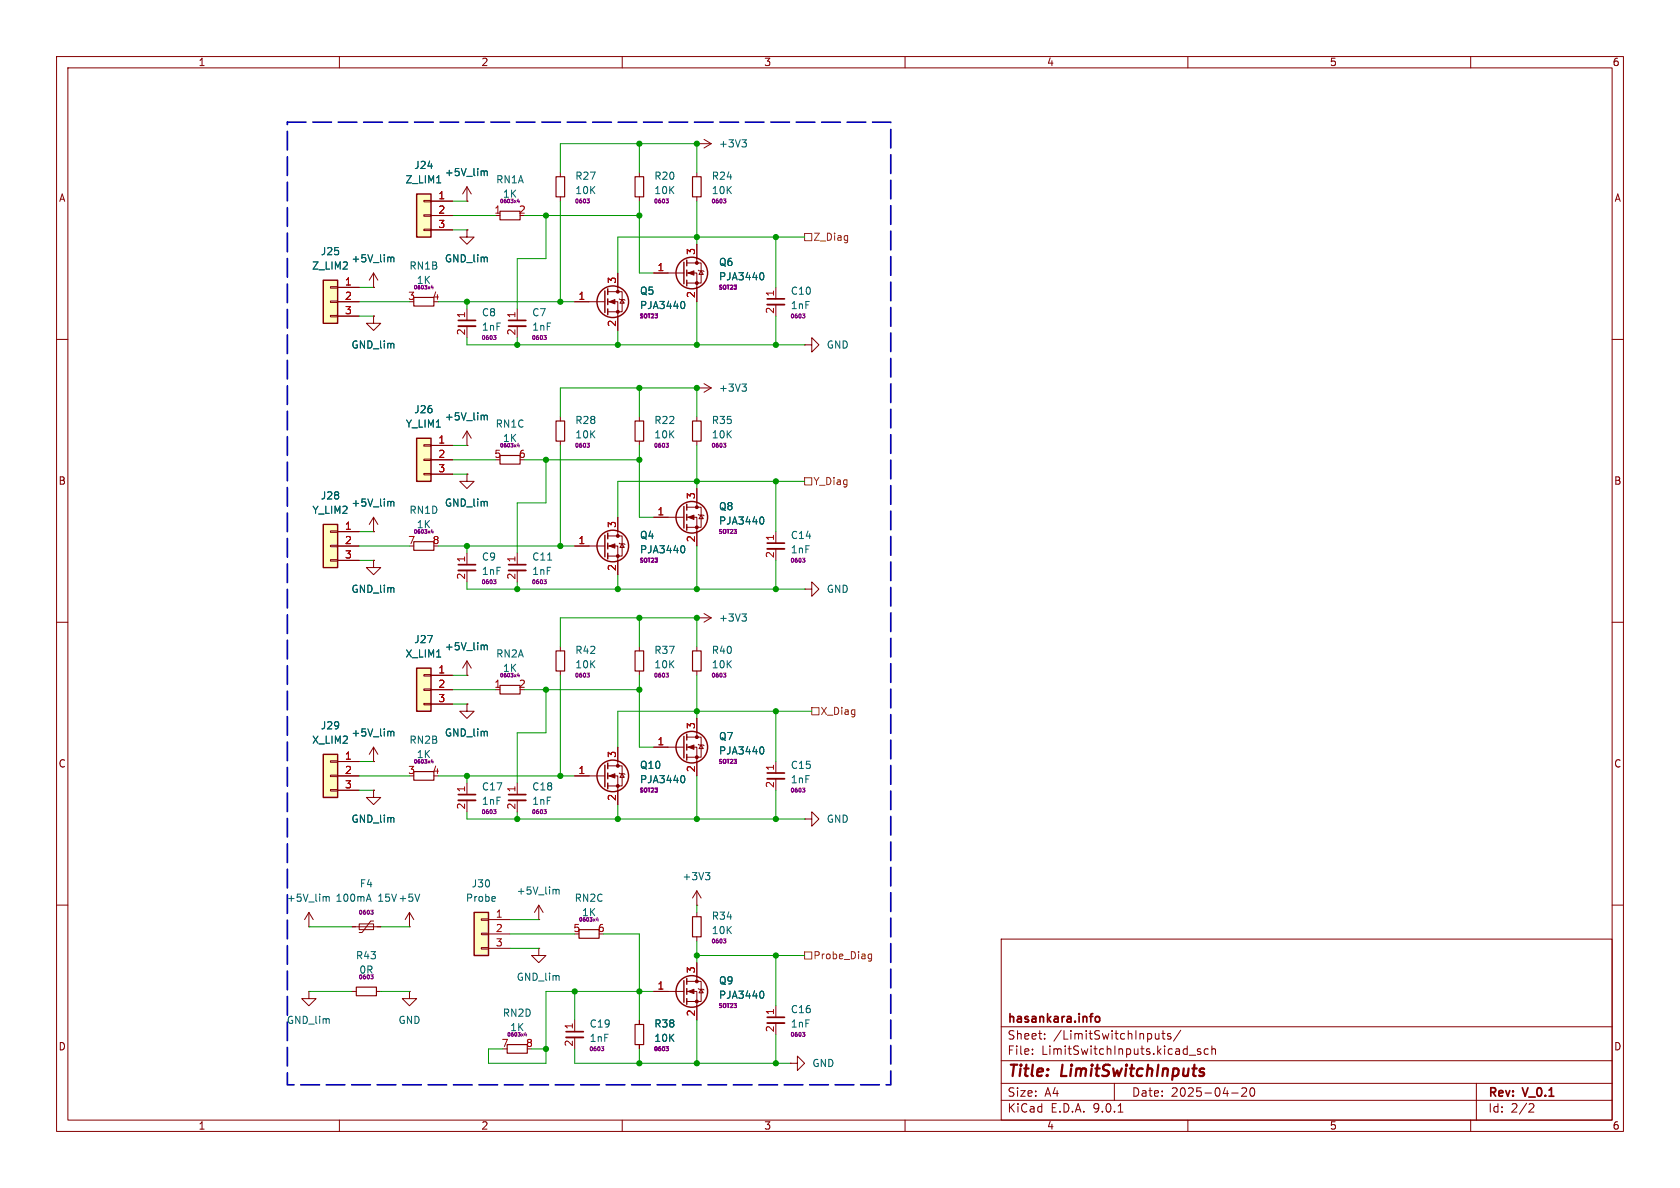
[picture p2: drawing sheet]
<svg xmlns="http://www.w3.org/2000/svg" width="297mm" height="210mm" viewBox="0 0 297 210" stroke-linecap="round" stroke-linejoin="round" font-family="sans-serif">
<g fill="none" stroke="#840000" stroke-width=".18">
<path d="M10 10h277v190h-277zM12 12h273v186h-273zM60 10v2M110 10v2M160 10v2M210 10v2M260 10v2M123.2 25.4h.1M123.2 25.4h2.5M124.5 24.6l1.2 .8M125.7 25.4l-1.2 .8M10 60h2"/>
<path d="M285 60h2M10 110h2M285 110h2M66 139.7v1.3h-1.2l1.2 1.2 1.3-1.2h-1.3M66 139.7h.1M10 160h2M177 166h108v32h-108zM285 160h2M60 198v2M110 198v2M160 198v2M177 194.5h108"/>
<path d="M177 191.5h108M177 187.5h108M177 181.5h108M182.5 186.3v.1M182.5 185.5v.1M184.7 183.6v.1M184.7 182.8v.1M197 191.5v3M197.7 196.6h.8M204.9 182.7v1M204.9 183.6l-.2 .1-.4-.1M205.4 182.7h.6"/>
<path d="M205.6 182.2v1.3l.4 .2M207 182.8l-.4-.1-.2 .2 .1 .2 .5 .2v.3h-.6M208.7 182.1l-1.2 2M210 198v2M210.2 186.5h1.2M212.2 185.5l-.3-.1-.2 .2v.2l.5 .2v.3h-.5M213.6 185.5l-.4-.1-.3 .3v.4l.1 .2h.6M214.2 185.5l.3-.1 .3 .1 .1 .9M214.2 184.9v1.5M217.7 193.2h1.2M219.5 192.4l.6-.1 .2 .1 .1 .3-.9 1.1h.9M221.1 192.4l.2-.1a.81 .81 0 0 1 .6 .6 .81 .81 0 0 1-.3 .8l-.1 .1a.81 .81 0 0 1-.4-1.4z"/>
<path d="M260 198v2M261 191.5v6.5M271.1 195.2v.5l-.9 .9h1"/>
</g>
<path d="M212.4 188.9l.5 .1M212.6 189.5l.2 .1 .1 .3-.4 .3" fill="none" stroke="#840000" stroke-width=".4"/>
<path d="M193.8 179.8l.3-.1 .3 .3v.4l-.3 .3-.3-.1-.2-.2v-.4z" fill="none" stroke="#840000" stroke-width=".3"/>
<path d="M131.2 24.7h.7l-.4 .5M131.7 25.2l.2 .2v.3l-.2 .3" fill="none" stroke="#006464" stroke-width=".18"/>
<path d="M57.1 133.4h2.6v7.6h-2.6z" fill="#ffffc2"/>
<path d="M57.1 133.4h2.6v7.6h-2.6z" fill="none" stroke="#840000" stroke-width=".25"/>
<g fill="none" stroke="#840000" stroke-width=".18">
<path d="M66 94h.1M66 91.4v2.6M66 91.4l-.7 1.3M66 91.4l.8 1.3M58.4 134.5h1.3v.2h-1.3zM58.4 137h1.3v.3h-1.3zM58.4 139.6h1.3v.2h-1.3zM59.7 134.6h3.8M59.7 137.2h3.8M59.7 139.7h3.8M66 134.6h.1M66 132.1l-.7 1.3"/>
<path d="M66 132.1l.8 1.3M66 132.1v2.5"/>
</g>
<path d="M68.9 88.6l.2 .2M69.1 88.8v.7M69.1 88.8l.2-.2 .3 .1v.8M68.9 129.3l.2 .2M69.1 129.5v.6M69.1 129.5l.2-.2h.3v.8" fill="none" stroke="#006464" stroke-width=".18"/>
<path d="M57.1 92.7h2.6v7.6h-2.6z" fill="#ffffc2"/>
<path d="M57.1 92.7h2.6v7.6h-2.6z" fill="none" stroke="#840000" stroke-width=".25"/>
<g fill="none" stroke="#840000" stroke-width=".18">
<path d="M66 50.8h.1M66 55.9v1.3h-1.2l1.2 1.2 1.3-1.2h-1.3M66 55.9h.1M66 48.3l-.7 1.2M66 48.3l.8 1.2M66 48.3v2.5M137.2 50.8v2M137.2 53.8v2.1M142.2 61h1.3v1.2l1.3-1.2-1.3-1.3v1.3M142.2 61h.1M58.4 93.9h1.3v.2h-1.3zM58.4 96.4h1.3v.2h-1.3z"/>
<path d="M58.4 98.9h1.3v.3h-1.3zM59.7 94h3.8M59.7 96.5h3.8M59.7 99.1h3.8M66 99.1v1.2h-1.2l1.2 1.3 1.3-1.3h-1.3M66 99.1h.1M137.2 94v2M137.2 97v2.1M123.2 109.2h.1M123.2 109.2h2.5M123.2 114.3v.8M123.2 118.6v.8"/>
<path d="M124.5 108.5l1.2 .7M125.7 109.2l-1.2 .8M142.2 104.1h1.3v1.3l1.3-1.3-1.3-1.2v1.2M142.2 104.1h.1M142.2 144.8h1.3v1.3l1.3-1.3-1.3-1.3v1.3M142.2 144.8h.1M54.6 163.8h.1M54.6 175.3v1.2h-1.3l1.3 1.3 1.3-1.3h-1.3M54.6 175.3h.1M54.6 161.3l-.8 1.3M54.6 161.3l.8 1.3M54.6 161.3v2.5"/>
<path d="M62.2 163.8h5.1M62.2 175.3h.8M63.5 163.3h2.5v1h-2.5zM66 162.8h-.5l-1.5 2h-.5M66.5 175.3h.8M95.2 167.6v1.3h-1.2l1.2 1.3 1.3-1.3h-1.3M95.2 167.6h.1M137.2 177.8v2M101.6 180.3v2.1M101.6 183.4v2M113 180.3v.8M113 184.7v.7"/>
<path d="M137.2 180.8v2.1M139.7 188h1.3v1.2l1.2-1.2-1.2-1.3v1.3M139.7 188h.1"/>
</g>
<path d="M68.9 45.5l.2 .1M69.1 45.6v.7M69.1 45.6l.2-.1h.3v.8M131.2 108.5h.7l-.4 .5M131.7 109l.2 .3v.3l-.2 .2M57.5 158.5l.2 .2M57.7 158.7v.6M57.7 158.7l.1-.2h.3l.1 .8M64.9 159h.6M65.2 158.1l.4 1.2" fill="none" stroke="#006464" stroke-width=".18"/>
<path d="M122.4 115.1h1.6v3.5h-1.6zM63 174.5h3.5v1.5h-3.5zM89.7 184.7h3.5v1.5h-3.5zM112.3 181.1h1.5v3.6h-1.5z" fill="none" stroke="#840000" stroke-width=".2"/>
<path d="M141.9 55.5h.4l-.2 .3h.2v.3l-.3 .1M141.9 98.7h.4l-.2 .2 .2 .1v.2l-.3 .2M127.9 119h.4l-.2 .3h.2v.3l-.3 .1M65.5 160.9h.5l-.3 .3h.2l.1 .3-.4 .1M66 172.9l-.4 .1M92.9 182.5l-.2 .5h.4M93 182.7v.5M106.3 185h.4l-.2 .3 .2 .1v.2l-.3 .1M117.7 185h.5l-.3 .3 .2 .1 .1 .2-.4 .1M141.9 182.5h.4l-.2 .3h.2v.3l-.3 .1" fill="none" stroke="#840084" stroke-width=".18"/>
<path d="M135.6 52.8h3.1M135.6 96h3.1M135.6 179.8h3.1M100.1 182.4h3" fill="none" stroke="#840000" stroke-width=".3"/>
<path d="M135.6 53.8h3.1M135.6 97h3.1M100.1 183.4h3M135.6 180.8h3.1" fill="none" stroke="#840000" stroke-width=".33"/>
<path d="M73.7 34.3h2.5v7.6h-2.5z" fill="#ffffc2"/>
<path d="M73.7 34.3h2.5v7.6h-2.5z" fill="none" stroke="#840000" stroke-width=".25"/>
<path d="M74.9 35.4h1.3v.3h-1.3zM74.9 38h1.3v.2h-1.3zM76.2 35.6h3.8M76.2 38.1h3.8M74.9 40.5h1.3v.3h-1.3zM76.2 40.6h3.8" fill="none" stroke="#840000" stroke-width=".18"/>
<path d="M77.2 32.3h.7" fill="none" stroke="#006464" stroke-width=".18"/>
<path d="M57.1 49.5h2.6v7.7h-2.6z" fill="#ffffc2"/>
<path d="M57.1 49.5h2.6v7.7h-2.6z" fill="none" stroke="#840000" stroke-width=".25"/>
<path d="M58.4 50.7h1.3v.2h-1.3zM58.4 53.2h1.3v.3h-1.3zM58.4 55.8h1.3v.2h-1.3zM59.7 50.8h3.8M59.7 53.3h3.8M59.7 55.9h3.8" fill="none" stroke="#840000" stroke-width=".18"/>
<path d="M73.7 77.5h2.5v7.6h-2.5z" fill="#ffffc2"/>
<g fill="none" stroke="#840000" stroke-width=".25">
<path d="M106.9 51.4v3.8M107.4 51.1v1M107.4 52.8v1M107.4 54.6v1M120.9 46.4v3.8M121.4 46v1M121.4 47.8v1M121.4 49.5v1M73.7 77.5h2.5v7.6h-2.5zM106.9 94.6v3.8M107.4 94.2v1.1M107.4 96v1"/>
<path d="M107.4 97.8v1M120.9 89.5v3.8M121.4 89.2v1M121.4 90.9v1M121.4 92.7v1"/>
<circle cx="108.3" cy="53.3" r="2.79"/>
<circle cx="122.3" cy="48.3" r="2.79"/>
<circle cx="108.3" cy="96.5" r="2.79"/>
<circle cx="122.3" cy="91.4" r="2.79"/>
</g>
<g fill="none" stroke="#840000" stroke-width=".18">
<path d="M82.5 35.6h.1M82.5 33v2.6M82.5 33l-.7 1.3M82.5 33l.8 1.3M99.1 30.5v.7M99.1 34.8v.8M113 30.5v.7M113 34.8v.8M123.2 30.5v.7M123.2 34.8v.8M82.5 40.6v1.3h-1.2l1.2 1.3 1.3-1.3h-1.3M82.5 40.6h.1"/>
<path d="M82.5 54.6v2M82.5 57.7v2M91.4 54.6v2M91.4 57.7v2M101.6 53.3h5.3M107.4 51.6h2.6v3.5h-2.6M107.4 53.3h1.8v5.1M109.2 48.3v3.3M109.5 52.8l.1 .2h.8l.1 .1M110 53l.4 .6h-.8zM115.6 48.3h5.3M121.4 46.5h2.6v3.5h-2.6"/>
<path d="M121.4 48.3h1.8v5M123.2 43.2v3.3M123.4 47.8l.2 .1h.7l.2 .1M124 47.9l.3 .6h-.7zM74.9 78.6h1.3v.3h-1.3zM76.2 78.7h3.8M82.5 78.7h.1M82.5 76.2v2.5M82.5 76.2l-.7 1.3M82.5 76.2l.8 1.3M99.1 73.7v.7M99.1 78v.7"/>
<path d="M113 73.7v.7M113 78v.7M123.2 68.6h.1M123.2 73.7v.7M123.2 78v.7M123.2 68.6h2.5M124.5 67.8l1.2 .8M125.7 68.6l-1.2 .7M74.9 81.2h1.3v.2h-1.3zM74.9 83.7h1.3v.2h-1.3zM76.2 81.3h3.8M76.2 83.8h3.8"/>
<path d="M82.5 83.8v1.3h-1.2l1.2 1.3 1.3-1.3h-1.3M82.5 83.8h.1M82.5 97.8v2M91.4 97.8v2M101.6 96.5h5.3M107.4 94.7h2.6v3.6h-2.6M107.4 96.5h1.8v5.1M109.2 91.4v3.3M109.5 96l.1 .1h.8l.1 .2M110 96.1l.4 .7h-.8zM115.6 91.4h5.3M121.4 89.7h2.6v3.5h-2.6"/>
<path d="M121.4 91.4h1.8v5.1M123.2 86.4v3.3M123.4 90.9l.2 .2h.7l.2 .1M124 91.1l.3 .6h-.7zM82.5 100.8v2.1M91.4 100.8v2.1M82.5 124.5v1.2h-1.2l1.2 1.3 1.3-1.3h-1.3M82.5 124.5h.1M82.5 138.4v2.1M91.4 138.4v2.1M137.2 134.6v2.1M137.2 137.7v2"/>
<path d="M82.5 141.5v2M91.4 141.5v2"/>
</g>
<path d="M81 56.6h3.1M89.9 56.6h3.1M81 99.8h3.1M89.9 99.8h3.1M135.6 136.7h3.1M81 140.5h3.1M89.9 140.5h3.1" fill="none" stroke="#840000" stroke-width=".3"/>
<path d="M81 57.7h3.1M89.9 57.7h3.1M81 100.8h3.1M89.9 100.8h3.1M135.6 137.7h3.1M81 141.5h3.1M89.9 141.5h3.1" fill="none" stroke="#840000" stroke-width=".33"/>
<g fill="none" stroke="#840084" stroke-width=".18">
<path d="M91.6 35.2l-.1 .4h.3M91.8 35.4v.4M103.8 35.2h.4l-.2 .2 .2 .1v.2l-.3 .2M117.7 35.2h.5l-.3 .2 .2 .1 .1 .2-.4 .2M127.9 35.2h.4l-.2 .2 .2 .1v.2l-.3 .2M76.4 50.4l-.2 .5h.4M76.5 50.7v.4M87.3 59.3h.4l-.2 .3h.2v.3l-.3 .1M96.1 59.3h.5l-.3 .3h.2l.1 .3-.4 .1M91.6 78.4l-.1 .4h.3M91.8 78.6v.4M103.8 78.4h.4l-.2 .2 .2 .1v.2l-.3 .2"/>
<path d="M117.7 78.4h.5l-.3 .2 .2 .1 .1 .2-.4 .2M127.9 78.4h.4l-.2 .2 .2 .1v.2l-.3 .2M76.4 93.6l-.2 .5h.4M76.5 93.8v.5M87.3 102.5h.4l-.2 .3h.2v.3l-.3 .1M91.6 119l-.1 .5h.3M91.8 119.2v.5M96.1 102.5h.5l-.3 .3h.2l.1 .3-.4 .1M141.9 139.3h.4l-.2 .3 .2 .1v.2l-.3 .1M87.3 143.1h.4l-.2 .3 .2 .1v.2l-.3 .1M96.1 143.1h.5l-.3 .3 .2 .1 .1 .2-.4 .1"/>
</g>
<path d="M88.4 37.3h3.5v1.6h-3.5zM98.3 31.2h1.5v3.6h-1.5zM112.3 31.2h1.5v3.6h-1.5zM122.4 31.2h1.6v3.6h-1.6zM73.2 52.6h3.5v1.5h-3.5zM98.3 74.4h1.5v3.6h-1.5zM112.3 74.4h1.5v3.6h-1.5zM122.4 74.4h1.6v3.6h-1.6zM73.2 95.8h3.5v1.5h-3.5zM88.4 80.5h3.5v1.5h-3.5zM88.4 121.2h3.5v1.5h-3.5z" fill="none" stroke="#840000" stroke-width=".2"/>
<g fill="none" stroke="#006464" stroke-width=".18">
<path d="M85.4 30.2l.2 .2M85.6 30.4v.7M85.6 30.4l.2-.2 .3 .1v.8M120.8 53.3a.79 .79 0 0 1 0 1.3M134.7 48.2a.79 .79 0 0 1 0 1.3M85.4 73.4l.2 .2M85.6 73.6v.6M85.6 73.6l.2-.2 .3 .1v.7M131.2 67.9h.7l-.4 .5M131.7 68.4l.2 .2v.3l-.2 .3M96.8 99h.7M120.8 96.5a.79 .79 0 0 1 0 1.2"/>
<path d="M134.7 91.4a.79 .79 0 0 1 0 1.3"/>
</g>
<g fill="#840000" stroke="#840000" stroke-width=".18">
<path d="M107.7 96.5l1-.4v.8z"/>
<path d="M121.7 91.4l1-.3v.7z"/>
<path d="M121.7 48.3l1-.4v.7z"/>
<path d="M107.7 53.3l1-.3v.7z"/>
<circle cx="109.2" cy="94.7" r=".25"/>
<circle cx="109.2" cy="98.3" r=".25"/>
<circle cx="123.2" cy="89.7" r=".25"/>
<circle cx="123.2" cy="93.2" r=".25"/>
<circle cx="123.2" cy="46.5" r=".25"/>
<circle cx="123.2" cy="50" r=".25"/>
<circle cx="109.2" cy="51.6" r=".25"/>
<circle cx="109.2" cy="55.1" r=".25"/>
</g>
<path d="M73.7 118.1h2.5v7.6h-2.5z" fill="#ffffc2"/>
<g fill="none" stroke="#840000" stroke-width=".25">
<path d="M73.7 118.1h2.5v7.6h-2.5zM120.9 173.4v3.8M121.4 173v1M121.4 174.8v1M121.4 176.5v1"/>
<circle cx="122.3" cy="175.3" r="2.79"/>
</g>
<g fill="none" stroke="#840000" stroke-width=".18">
<path d="M74.9 119.3h1.3v.2h-1.3zM76.2 119.4h3.8M82.5 119.4h.1M82.5 116.8l-.7 1.3M82.5 116.8l.8 1.3M82.5 116.8v2.6M74.9 121.8h1.3v.2h-1.3zM74.9 124.3h1.3v.3h-1.3zM76.2 121.9h3.8M76.2 124.5h3.8M115.6 175.3h5.3M121.4 173.5h2.6v3.5h-2.6"/>
<path d="M121.4 175.3h1.8v5M123.2 170.2v3.3M123.4 174.8l.2 .1h.7l.2 .1M124 174.9l.3 .6h-.7z"/>
</g>
<path d="M85.4 114l.2 .2M85.6 114.2v.7M85.6 114.2l.2-.2 .3 .1v.8M134.7 175.2a.79 .79 0 0 1 0 1.3" fill="none" stroke="#006464" stroke-width=".18"/>
<path d="M73.2 136.4h3.5v1.5h-3.5z" fill="none" stroke="#840000" stroke-width=".2"/>
<path d="M76.4 134.2l-.2 .5h.4M76.5 134.5v.4" fill="none" stroke="#840084" stroke-width=".18"/>
<g fill="#840000" stroke="#840000" stroke-width=".18">
<path d="M121.7 175.3l1-.4v.7z"/>
<circle cx="123.2" cy="173.5" r=".25"/>
<circle cx="123.2" cy="177" r=".25"/>
</g>
<path d="M83.8 161.3h2.6v7.6h-2.6z" fill="#ffffc2"/>
<g fill="none" stroke="#840000" stroke-width=".25">
<path d="M106.9 135.3v3.8M107.4 134.9v1M107.4 136.7v1M107.4 138.4v1M120.9 130.2v3.8M121.4 129.8v1M121.4 131.6v1M121.4 133.4v1M83.8 161.3h2.6v7.6h-2.6z"/>
<circle cx="108.3" cy="137.2" r="2.79"/>
<circle cx="122.3" cy="132.1" r="2.79"/>
</g>
<g fill="none" stroke="#840000" stroke-width=".18">
<path d="M76.2 35.6h3.8M76.2 38.1h3.8M82.5 35.6h.1M59.7 50.8h3.8M59.7 53.3h3.8M59.7 55.9h3.8M66 55.9h.1M66 50.8h.1M76.2 40.6h3.8M82.5 40.6h.1M101.6 53.3h2.5M109.2 48.3v2.5"/>
<path d="M109.2 55.9v2.5M115.6 48.3h2.5M123.2 43.2v2.5M123.2 50.8v2.5M76.2 78.7h3.8M82.5 78.7h.1M59.7 94h3.8M59.7 96.5h3.8M59.7 99.1h3.8M66 99.1h.1M66 94h.1M76.2 81.3h3.8"/>
<path d="M76.2 83.8h3.8M82.5 83.8h.1M101.6 96.5h2.5M109.2 91.4v2.6M109.2 99.1v2.5M115.6 91.4h2.5M123.2 86.4v2.5M123.2 94v2.5M76.2 119.4h3.8M82.5 119.4h.1M99.1 114.3v.8M99.1 118.6v.8"/>
<path d="M113 114.3v.8M113 118.6v.8M59.7 137.2h3.8M59.7 134.6h3.8M59.7 139.7h3.8M66 134.6h.1M66 139.7h.1M76.2 121.9h3.8M76.2 124.5h3.8M82.5 124.5h.1M101.6 137.2h5.3M107.4 135.4h2.6v3.5h-2.6"/>
<path d="M107.4 137.2h1.8v5M109.2 132.1v3.3M109.5 136.7l.1 .1h.8l.1 .1M110 136.8l.4 .6h-.8zM115.6 132.1h5.3M121.4 130.3h2.6v3.6h-2.6M121.4 132.1h1.8v5.1M123.2 127v3.3M123.4 131.6l.2 .1h.7l.2 .1M124 131.7l.3 .6h-.7zM123.2 157.5v2.5M123.2 157.5l-.8 1.3"/>
<path d="M123.2 157.5l.8 1.3M72.4 163.8h.1M72.4 175.3v1.2h1.3l-1.3 1.3-1.3-1.3h1.3M72.4 175.3h.1M72.4 161.3l.8 1.3M72.4 161.3l-.8 1.3M72.4 161.3v2.5M85.1 162.4h1.3v.3h-1.3zM85.1 165h1.3v.2h-1.3zM85.1 167.5h1.3v.3h-1.3zM86.4 162.6h3.8M86.4 165.1h3.8"/>
<path d="M86.4 167.6h3.8M95.2 162.6h.1M95.2 160l-.7 1.3M95.2 160l.8 1.3M95.2 160v2.6M115.6 175.3h2.5M123.2 160h.1M123.2 161.3v.8M123.2 165.6v.8M123.2 170.2v2.5M123.2 177.8v2.5M113 180.3v.8"/>
<path d="M113 184.7v.7"/>
</g>
<g fill="none" stroke="#006464" stroke-width=".18">
<path d="M77.2 32.3h.7M85.4 30.2l.2 .2M85.6 30.4v.7M85.6 30.4l.2-.2 .3 .1v.8M68.9 45.5l.2 .1M69.1 45.6v.7M69.1 45.6l.2-.1h.3v.8M120.8 53.3a.79 .79 0 0 1 0 1.3M134.7 48.2a.79 .79 0 0 1 0 1.3M85.4 73.4l.2 .2M85.6 73.6v.6M85.6 73.6l.2-.2 .3 .1v.7"/>
<path d="M68.9 88.6l.2 .2M69.1 88.8v.7M69.1 88.8l.2-.2 .3 .1v.8M120.8 96.5a.79 .79 0 0 1 0 1.2M134.7 91.4a.79 .79 0 0 1 0 1.3M85.4 114l.2 .2M85.6 114.2v.7M85.6 114.2l.2-.2 .3 .1v.8M68.9 129.3l.2 .2M69.1 129.5v.6M69.1 129.5l.2-.2h.3v.8M120.8 137.1a.79 .79 0 0 1 0 1.3"/>
<path d="M134.7 132a.79 .79 0 0 1 0 1.3M74.2 158.1l-.4 1.2M87.5 158.5l.1 .3-.6 .1M98.1 157.2l.2 .2M98.3 157.4v.7M98.3 157.4l.2-.2 .3 .1v.8M124.7 154.2h.8l-.4 .5M125.2 154.7l.3 .3v.3l-.3 .2M134.7 175.2a.79 .79 0 0 1 0 1.3"/>
</g>
<path d="M98.3 115.1h1.5v3.5h-1.5zM112.3 115.1h1.5v3.5h-1.5zM102.4 164.3h3.5v1.6h-3.5zM122.4 162.1h1.6v3.5h-1.6z" fill="none" stroke="#840000" stroke-width=".2"/>
<path d="M103.8 119h.4l-.2 .3h.2v.3l-.3 .1M117.7 119h.5l-.3 .3h.2l.1 .3-.4 .1M105.6 162.2l-.2 .4h.4M105.7 162.4v.4M127.9 166h.4l-.2 .3h.2v.3l-.3 .1M117.7 185h.5l-.3 .3 .2 .1 .1 .2-.4 .1" fill="none" stroke="#840084" stroke-width=".18"/>
<g fill="#840000" stroke="#840000" stroke-width=".18">
<path d="M121.7 132.1l1-.4v.8z"/>
<path d="M107.7 137.2l1-.4v.7z"/>
<circle cx="123.2" cy="130.3" r=".25"/>
<circle cx="123.2" cy="133.9" r=".25"/>
<circle cx="109.2" cy="135.4" r=".25"/>
<circle cx="109.2" cy="138.9" r=".25"/>
</g>
<path d="M142.2 41.3h1.3v1.2h-1.3zM142.2 84.5h1.3v1.2h-1.3zM143.5 125.1h1.3v1.3h-1.3zM142.2 168.3h1.3v1.2h-1.3zM153.5 169.4l.2 .1 .4-.1M154.1 168.6v1.1l-.3 .2h-.3M154.1 168.7l-.4-.1-.2 .2" fill="none" stroke="#725600" stroke-width=".18"/>
<g fill="none" stroke="#009600" stroke-width=".18">
<path d="M80 38.1h7.6M80 35.6h2.5M92.7 38.1h20.3M96.5 38.1v7.6h-5.1v8.9M99.1 30.5v-5.1h24.1v5.1M99.1 35.6v17.7M113 25.4v5.1M113 35.6v12.7h2.6M123.2 35.6v7.6M63.5 53.3h8.9M63.5 50.8h2.5M63.5 55.9h2.5"/>
<path d="M77.5 53.3h24.1M80 40.6h2.5M82.5 53.3v1.3M82.5 59.7v1.3h59.7M91.4 59.7v1.3M109.2 58.4v2.6M123.2 53.3v7.7M137.2 41.9v8.9M137.2 55.9v5.1M142.2 41.9h-33v6.4M80 78.7h2.5M99.1 73.7v-5.1h24.1v5.1"/>
<path d="M99.1 78.7v17.8M113 68.6v5.1M113 78.7v12.7h2.6M123.2 78.7v7.7M63.5 96.5h8.9M63.5 94h2.5M63.5 99.1h2.5M77.5 96.5h24.1M80 81.3h7.6M80 83.8h2.5M82.5 96.5v1.3M92.7 81.3h20.3"/>
<path d="M96.5 81.3v7.6h-5.1v8.9M123.2 96.5v7.6M137.2 85.1v8.9M137.2 99.1v5M142.2 85.1h-33v6.3M80 119.4h2.5M82.5 102.9v1.2h59.7M91.4 102.9v1.2M99.1 114.3v-5.1h24.1v5.1M99.1 119.4v17.8M109.2 101.6v2.5M113 109.2v5.1"/>
<path d="M113 119.4v12.7h2.6M123.2 119.4v7.6M63.5 137.2h8.9M63.5 134.6h2.5M63.5 139.7h2.5M77.5 137.2h24.1M80 124.5h2.5M80 121.9h7.6M82.5 137.2v1.2M92.7 121.9h20.3M96.5 121.9v7.6h-5.1v8.9M123.2 137.2v7.6"/>
<path d="M137.2 125.7v8.9M137.2 139.7v5.1M143.5 125.7h-34.3v6.4M82.5 143.5v1.3h59.7M91.4 143.5v1.3M109.2 142.2v2.6M54.6 175.3h7.6M54.6 163.8h7.6M67.3 175.3h5.1M67.3 163.8h5.1M90.2 162.6h5M90.2 167.6h5"/>
<path d="M90.2 165.1h11.4M101.6 175.3v5M106.7 165.1h6.3v15.2M115.6 175.3h-19.1v12.7h-10.1v-2.6h2.5M123.2 160v1.3M123.2 166.4v3.8M123.2 168.9h19M137.2 168.9v8.9M94 185.4h2.5M101.6 185.4v2.6h38.1M113 185.4v2.6M123.2 180.3v7.7"/>
<path d="M137.2 182.9v5.1"/>
</g>
<path d="M50.8 21.6h106.7v170.2h-106.7z" fill="none" stroke="#0000c2" stroke-width=".3" stroke-dasharray="3.3 1.2"/>
<g fill="#009600" stroke="#009600" stroke-width=".18">
<circle cx="123.2" cy="188" r=".46"/>
<circle cx="137.2" cy="188" r=".46"/>
<circle cx="113" cy="188" r=".46"/>
<circle cx="96.5" cy="185.4" r=".46"/>
<circle cx="113" cy="175.3" r=".46"/>
<circle cx="101.6" cy="175.3" r=".46"/>
<circle cx="123.2" cy="168.9" r=".46"/>
<circle cx="137.2" cy="168.9" r=".46"/>
<circle cx="123.2" cy="125.7" r=".46"/>
<circle cx="137.2" cy="125.7" r=".46"/>
<circle cx="99.1" cy="137.2" r=".46"/>
<circle cx="123.2" cy="144.8" r=".46"/>
<circle cx="137.2" cy="144.8" r=".46"/>
<circle cx="109.2" cy="144.8" r=".46"/>
<circle cx="113" cy="121.9" r=".46"/>
<circle cx="123.2" cy="109.2" r=".46"/>
<circle cx="113" cy="109.2" r=".46"/>
<circle cx="82.5" cy="137.2" r=".46"/>
<circle cx="96.5" cy="121.9" r=".46"/>
<circle cx="91.4" cy="144.8" r=".46"/>
<circle cx="109.2" cy="61" r=".46"/>
<circle cx="123.2" cy="61" r=".46"/>
<circle cx="113" cy="25.4" r=".46"/>
<circle cx="123.2" cy="25.4" r=".46"/>
<circle cx="123.2" cy="41.9" r=".46"/>
<circle cx="137.2" cy="41.9" r=".46"/>
<circle cx="137.2" cy="61" r=".46"/>
<circle cx="113" cy="81.3" r=".46"/>
<circle cx="123.2" cy="85.1" r=".46"/>
<circle cx="137.2" cy="85.1" r=".46"/>
<circle cx="137.2" cy="104.1" r=".46"/>
<circle cx="123.2" cy="68.6" r=".46"/>
<circle cx="113" cy="68.6" r=".46"/>
<circle cx="123.2" cy="104.1" r=".46"/>
<circle cx="99.1" cy="96.5" r=".46"/>
<circle cx="96.5" cy="81.3" r=".46"/>
<circle cx="91.4" cy="104.1" r=".46"/>
<circle cx="109.2" cy="104.1" r=".46"/>
<circle cx="82.5" cy="96.5" r=".46"/>
<circle cx="113" cy="38.1" r=".46"/>
<circle cx="91.4" cy="61" r=".46"/>
<circle cx="99.1" cy="53.3" r=".46"/>
<circle cx="82.5" cy="53.3" r=".46"/>
<circle cx="96.5" cy="38.1" r=".46"/>
</g>
<g font-size="2.8" fill="#840000">
<text x="178" y="190.9">Title:</text>
<text x="187.7" y="190.9">LimitSwitchInputs</text>
</g>
<g font-size="2.1" fill="#840000">
<text x="178" y="184">Sheet:</text>
<text x="178" y="181.2">hasankara.info</text>
<text x="186.2" y="184">/LimitSwitchInputs/</text>
<text x="178" y="186.7">File:</text>
<text x="184.1" y="186.7">LimitSwitchInputs.kicad_sch</text>
<text x="178" y="196.9">KiCad</text>
<text x="178" y="194.1">Size:</text>
<text x="184.7" y="194.1">A4</text>
<text x="185.7" y="196.9">E.D.A.</text>
<text x="193.3" y="196.9">9.0.1</text>
<text x="200" y="194.1">Date:</text>
<text x="207" y="194.1">2025-04-20</text>
<text x="263" y="194.3">Rev:</text>
<text x="263" y="196.9">Id:</text>
<text x="267.1" y="196.9">2/2</text>
<text x="269.4" y="194.3">V_0.1</text>
</g>
<g font-size="1.8" fill="#840000">
<text x="35" y="11.9">1</text>
<text x="85" y="11.9">2</text>
<text x="135" y="11.9">3</text>
<text x="185" y="11.9">4</text>
<text x="235" y="11.9">5</text>
<text x="285" y="11.9">6</text>
<text x="10.3" y="35.9">A</text>
<text x="285.3" y="35.9">A</text>
<text x="10.3" y="85.9">B</text>
<text x="285.3" y="85.9">B</text>
<text x="10.3" y="135.9">C</text>
<text x="285.3" y="135.9">C</text>
<text x="10.3" y="185.9">D</text>
<text x="285.3" y="185.9">D</text>
<text x="35" y="199.9">1</text>
<text x="85" y="199.9">2</text>
<text x="135" y="199.9">3</text>
<text x="185" y="199.9">4</text>
<text x="235" y="199.9">5</text>
<text x="285" y="199.9">6</text>
</g>
<g font-size="1.8" fill="#006464">
<text x="127" y="26.3">+3V3</text>
<text x="71.6" y="32.6">Z_LIM1</text>
<text x="73.1" y="30.1">J24</text>
<text x="78.5" y="31.3">+5V_lim</text>
<text x="87.6" y="32.6">RN1A</text>
<text x="88.8" y="35.2">1K</text>
<text x="101.6" y="32">R27</text>
<text x="101.6" y="34.5">10K</text>
<text x="115.6" y="32">R20</text>
<text x="115.6" y="34.5">10K</text>
<text x="125.7" y="32">R24</text>
<text x="125.7" y="34.5">10K</text>
<text x="55.1" y="47.9">Z_LIM2</text>
<text x="56.6" y="45.3">J25</text>
<text x="62" y="46.6">+5V_lim</text>
<text x="72.3" y="47.9">RN1B</text>
<text x="78.5" y="46.6">GND_lim</text>
<text x="127" y="47.2">Q6</text>
<text x="73.6" y="50.4">1K</text>
<text x="113" y="52.3">Q5</text>
<text x="127" y="49.8">PJA3440</text>
<text x="139.7" y="52.3">C10</text>
<text x="85.1" y="56.1">C8</text>
<text x="85.1" y="58.7">1nF</text>
<text x="94" y="56.1">C7</text>
<text x="94" y="58.7">1nF</text>
<text x="113" y="54.8">PJA3440</text>
<text x="139.7" y="54.8">1nF</text>
<text x="62" y="61.8">GND_lim</text>
<text x="146.1" y="61.8">GND</text>
<text x="127" y="69.4">+3V3</text>
<text x="71.7" y="75.8">Y_LIM1</text>
<text x="73.1" y="73.3">J26</text>
<text x="78.5" y="74.5">+5V_lim</text>
<text x="87.5" y="75.8">RN1C</text>
<text x="101.6" y="75.2">R28</text>
<text x="101.6" y="77.7">10K</text>
<text x="115.6" y="75.2">R22</text>
<text x="115.6" y="77.7">10K</text>
<text x="125.7" y="75.2">R35</text>
<text x="125.7" y="77.7">10K</text>
<text x="88.8" y="78.3">1K</text>
<text x="56.6" y="88.5">J28</text>
<text x="62" y="89.8">+5V_lim</text>
<text x="78.5" y="89.8">GND_lim</text>
<text x="55.1" y="91">Y_LIM2</text>
<text x="72.3" y="91">RN1D</text>
<text x="73.6" y="93.6">1K</text>
<text x="113" y="95.5">Q4</text>
<text x="127" y="90.4">Q8</text>
<text x="127" y="92.9">PJA3440</text>
<text x="139.7" y="95.5">C14</text>
<text x="85.1" y="99.3">C9</text>
<text x="85.1" y="101.8">1nF</text>
<text x="94" y="101.8">1nF</text>
<text x="94" y="99.3">C11</text>
<text x="113" y="98">PJA3440</text>
<text x="139.7" y="98">1nF</text>
<text x="62" y="105">GND_lim</text>
<text x="146.1" y="105">GND</text>
<text x="73.1" y="113.9">J27</text>
<text x="127" y="110.1">+3V3</text>
<text x="71.6" y="116.4">X_LIM1</text>
<text x="78.5" y="115.2">+5V_lim</text>
<text x="87.6" y="116.4">RN2A</text>
<text x="88.8" y="119">1K</text>
<text x="101.6" y="115.8">R42</text>
<text x="101.6" y="118.3">10K</text>
<text x="115.6" y="115.8">R37</text>
<text x="115.6" y="118.3">10K</text>
<text x="125.7" y="115.8">R40</text>
<text x="125.7" y="118.3">10K</text>
<text x="55.1" y="131.7">X_LIM2</text>
<text x="56.6" y="129.1">J29</text>
<text x="62" y="130.4">+5V_lim</text>
<text x="72.3" y="131.7">RN2B</text>
<text x="78.5" y="130.4">GND_lim</text>
<text x="127" y="131">Q7</text>
<text x="73.6" y="134.2">1K</text>
<text x="113" y="136.1">Q10</text>
<text x="127" y="133.6">PJA3440</text>
<text x="139.7" y="136.1">C15</text>
<text x="85.1" y="142.5">1nF</text>
<text x="85.1" y="139.9">C17</text>
<text x="94" y="142.5">1nF</text>
<text x="94" y="139.9">C18</text>
<text x="113" y="138.7">PJA3440</text>
<text x="139.7" y="138.7">1nF</text>
<text x="62" y="145.6">GND_lim</text>
<text x="146.1" y="145.6">GND</text>
<text x="120.5" y="155.8">+3V3</text>
<text x="50.6" y="159.6">+5V_lim</text>
<text x="59.2" y="159.6">100mA</text>
<text x="63.5" y="157.1">F4</text>
<text x="66.8" y="159.6">15V +5V</text>
<text x="82.3" y="159.6">Probe</text>
<text x="83.3" y="157.1">J30</text>
<text x="91.2" y="158.3">+5V_lim</text>
<text x="101.5" y="159.6">RN2C</text>
<text x="102.8" y="162.2">1K</text>
<text x="125.7" y="162.8">R34</text>
<text x="125.7" y="165.3">10K</text>
<text x="62.8" y="169.8">R43</text>
<text x="91.2" y="173.6">GND_lim</text>
<text x="88.8" y="179.9">RN2D</text>
<text x="127" y="174.2">Q9</text>
<text x="127" y="176.8">PJA3440</text>
<text x="139.7" y="179.3">C16</text>
<text x="50.6" y="181.2">GND_lim</text>
<text x="70.4" y="181.2">GND</text>
<text x="90.1" y="182.5">1K</text>
<text x="104.1" y="184.4">1nF</text>
<text x="104.1" y="181.8">C19</text>
<text x="115.6" y="181.8">R38</text>
<text x="115.6" y="184.4">10K</text>
<text x="139.7" y="181.8">1nF</text>
<text x="143.5" y="188.8">GND</text>
</g>
<g font-size="1.8" fill="#a90000">
<text x="77.4" y="35.3">1</text>
<text x="77.4" y="37.8">2</text>
<text x="77.4" y="40.4">3</text>
<text x="87.3" y="37.8">1</text>
<text x="91.6" y="37.8">2</text>
<text x="122.9" y="45.2" transform="rotate(-90 122.9 45.2)">3</text>
<text x="60.9" y="50.5">1</text>
<text x="60.9" y="53.1">2</text>
<text x="72.1" y="53.1">3</text>
<text x="76.4" y="53.1">4</text>
<text x="102.2" y="53.1">1</text>
<text x="109" y="50.2" transform="rotate(-90 109 50.2)">3</text>
<text x="116.1" y="48">1</text>
<text x="122.9" y="52.8" transform="rotate(-90 122.9 52.8)">2</text>
<text x="136.9" y="52.5" transform="rotate(-90 136.9 52.5)">1</text>
<text x="60.9" y="55.6">3</text>
<text x="82.3" y="59.4" transform="rotate(-90 82.3 59.4)">2</text>
<text x="82.3" y="56.3" transform="rotate(-90 82.3 56.3)">1</text>
<text x="91.2" y="59.4" transform="rotate(-90 91.2 59.4)">2</text>
<text x="91.2" y="56.3" transform="rotate(-90 91.2 56.3)">1</text>
<text x="109" y="57.9" transform="rotate(-90 109 57.9)">2</text>
<text x="136.9" y="55.6" transform="rotate(-90 136.9 55.6)">2</text>
<text x="77.4" y="78.5">1</text>
<text x="77.4" y="81">2</text>
<text x="77.4" y="83.6">3</text>
<text x="87.3" y="81">5</text>
<text x="91.6" y="81">6</text>
<text x="122.9" y="88.3" transform="rotate(-90 122.9 88.3)">3</text>
<text x="60.9" y="93.7">1</text>
<text x="109" y="93.4" transform="rotate(-90 109 93.4)">3</text>
<text x="116.1" y="91.2">1</text>
<text x="122.9" y="96" transform="rotate(-90 122.9 96)">2</text>
<text x="136.9" y="95.7" transform="rotate(-90 136.9 95.7)">1</text>
<text x="60.9" y="96.3">2</text>
<text x="60.9" y="98.8">3</text>
<text x="72.1" y="96.3">7</text>
<text x="76.4" y="96.3">8</text>
<text x="82.3" y="99.5" transform="rotate(-90 82.3 99.5)">1</text>
<text x="91.2" y="99.5" transform="rotate(-90 91.2 99.5)">1</text>
<text x="102.2" y="96.3">1</text>
<text x="109" y="101" transform="rotate(-90 109 101)">2</text>
<text x="136.9" y="98.8" transform="rotate(-90 136.9 98.8)">2</text>
<text x="82.3" y="102.6" transform="rotate(-90 82.3 102.6)">2</text>
<text x="91.2" y="102.6" transform="rotate(-90 91.2 102.6)">2</text>
<text x="77.4" y="119.1">1</text>
<text x="77.4" y="121.7">2</text>
<text x="77.4" y="124.2">3</text>
<text x="87.3" y="121.7">1</text>
<text x="91.6" y="121.7">2</text>
<text x="116.1" y="131.8">1</text>
<text x="122.9" y="129" transform="rotate(-90 122.9 129)">3</text>
<text x="60.9" y="134.4">1</text>
<text x="60.9" y="136.9">2</text>
<text x="72.1" y="136.9">3</text>
<text x="76.4" y="136.9">4</text>
<text x="102.2" y="136.9">1</text>
<text x="109" y="134.1" transform="rotate(-90 109 134.1)">3</text>
<text x="122.9" y="136.6" transform="rotate(-90 122.9 136.6)">2</text>
<text x="136.9" y="136.3" transform="rotate(-90 136.9 136.3)">1</text>
<text x="60.9" y="139.4">3</text>
<text x="82.3" y="143.2" transform="rotate(-90 82.3 143.2)">2</text>
<text x="82.3" y="140.2" transform="rotate(-90 82.3 140.2)">1</text>
<text x="91.2" y="143.2" transform="rotate(-90 91.2 143.2)">2</text>
<text x="91.2" y="140.2" transform="rotate(-90 91.2 140.2)">1</text>
<text x="109" y="141.7" transform="rotate(-90 109 141.7)">2</text>
<text x="136.9" y="139.4" transform="rotate(-90 136.9 139.4)">2</text>
<text x="87.6" y="162.3">1</text>
<text x="87.6" y="164.8">2</text>
<text x="87.6" y="167.4">3</text>
<text x="101.3" y="164.8">5</text>
<text x="105.6" y="164.8">6</text>
<text x="122.9" y="172.2" transform="rotate(-90 122.9 172.2)">3</text>
<text x="116.1" y="175">1</text>
<text x="122.9" y="179.8" transform="rotate(-90 122.9 179.8)">2</text>
<text x="136.9" y="179.5" transform="rotate(-90 136.9 179.5)">1</text>
<text x="88.6" y="185.2">7</text>
<text x="92.9" y="185.2">8</text>
<text x="101.3" y="185.1" transform="rotate(-90 101.3 185.1)">2</text>
<text x="101.3" y="182.1" transform="rotate(-90 101.3 182.1)">1</text>
<text x="136.9" y="182.6" transform="rotate(-90 136.9 182.6)">2</text>
</g>
<g font-size="1.8" fill="#725600">
<text x="143.7" y="42.8">Z_Diag</text>
<text x="143.7" y="86">Y_Diag</text>
<text x="145" y="126.6">X_Diag</text>
<text x="143.7" y="169.8">Probe_Diag</text>
</g>
<text font-size="1.8" fill="#840084" x="63.4" y="172.3">0R</text>
<g font-size="1" fill="#840084">
<text x="101.5" y="36.1">0603</text>
<text x="115.5" y="36.1">0603</text>
<text x="125.6" y="36.1">0603</text>
<text x="126.9" y="51.4">SOT23</text>
<text x="112.9" y="56.5">SOT23</text>
<text x="139.6" y="56.5">0603</text>
<text x="85" y="60.3">0603</text>
<text x="93.9" y="60.3">0603</text>
<text x="101.5" y="79.3">0603</text>
<text x="115.5" y="79.3">0603</text>
<text x="125.6" y="79.3">0603</text>
<text x="126.9" y="94.6">SOT23</text>
<text x="112.9" y="99.6">SOT23</text>
<text x="139.6" y="99.6">0603</text>
<text x="85" y="103.5">0603</text>
<text x="93.9" y="103.5">0603</text>
<text x="101.5" y="120">0603</text>
<text x="115.5" y="120">0603</text>
<text x="125.6" y="120">0603</text>
<text x="126.9" y="135.2">SOT23</text>
<text x="112.9" y="140.3">SOT23</text>
<text x="139.6" y="140.3">0603</text>
<text x="85" y="144.1">0603</text>
<text x="93.9" y="144.1">0603</text>
<text x="63.3" y="161.9">0603</text>
<text x="125.6" y="166.9">0603</text>
<text x="63.3" y="173.3">0603</text>
<text x="126.9" y="178.4">SOT23</text>
<text x="115.5" y="186">0603</text>
<text x="139.6" y="183.5">0603</text>
<text x="104" y="186">0603</text>
</g>
<g font-size=".9" fill="#840084">
<text x="88.2" y="36.1">0603x4</text>
<text x="73" y="51.3">0603x4</text>
<text x="88.2" y="79.3">0603x4</text>
<text x="73" y="94.5">0603x4</text>
<text x="88.2" y="119.9">0603x4</text>
<text x="73" y="135.2">0603x4</text>
<text x="102.2" y="163.1">0603x4</text>
<text x="89.5" y="183.4">0603x4</text>
</g>
</svg>
